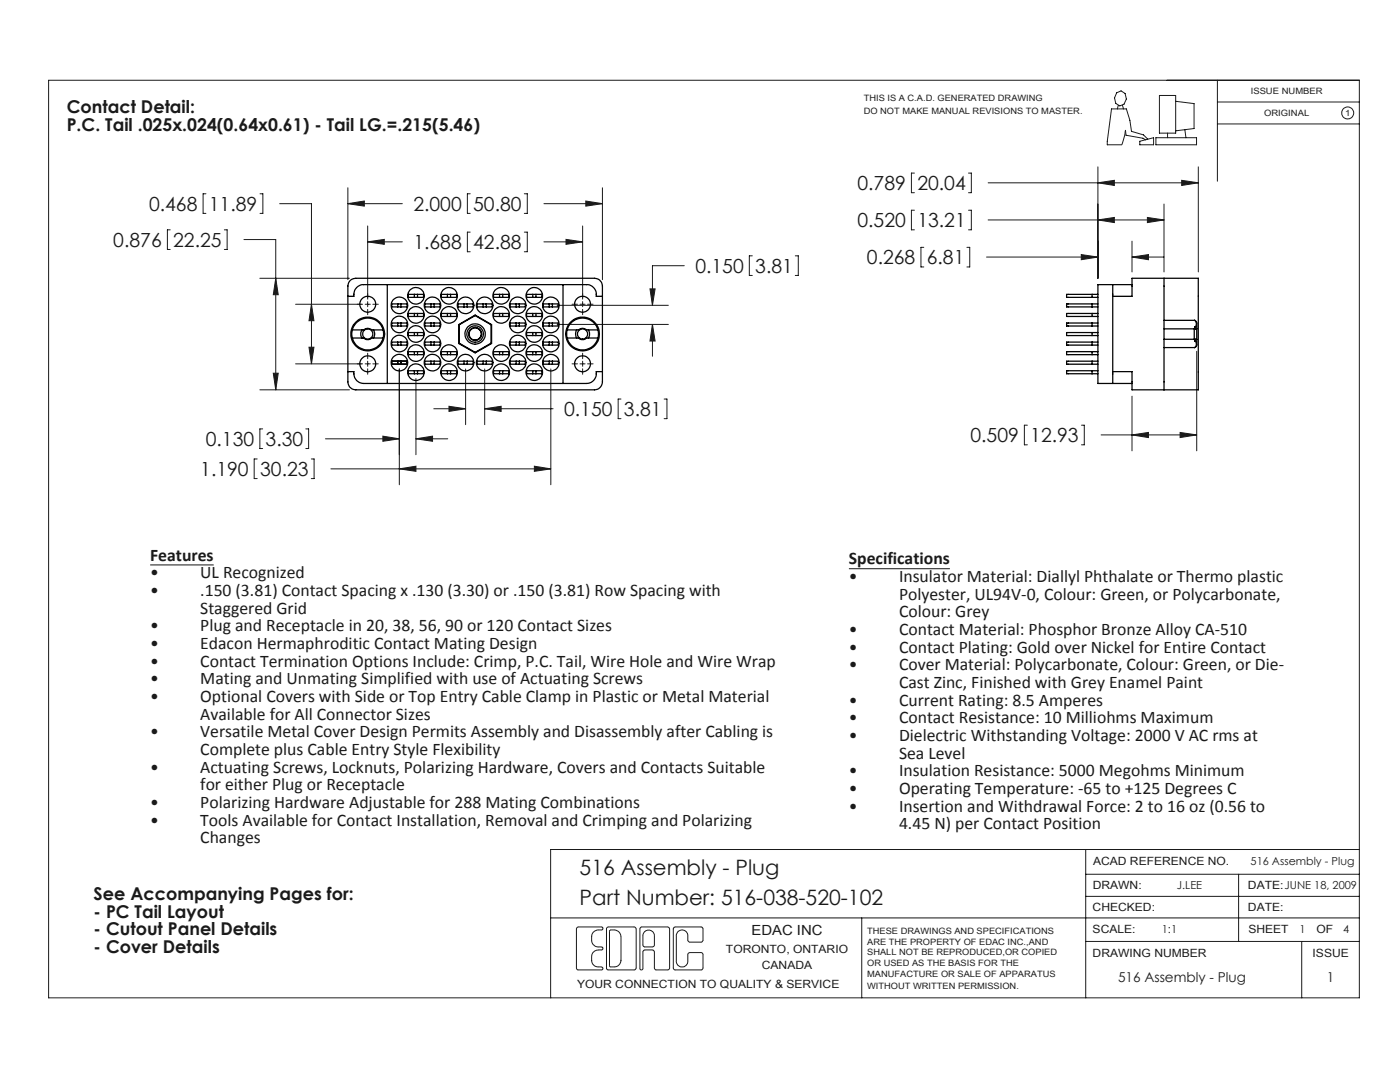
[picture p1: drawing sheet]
<svg xmlns="http://www.w3.org/2000/svg" width="279mm" height="216mm" viewBox="0 0 279 216" stroke-linecap="round" stroke-linejoin="round" font-family="sans-serif">
<g fill="none" stroke="#191924" stroke-width=".2">
<path d="M9.7 16h261.6v183.1h-261.6zM222.8 18.5l.9-.4 .8 .6 .3 1.1-.5 1-.8 .3-.8-.5-.3-1.1zM231.4 19.1h3.2v7.5h-3.2zM243 16v20.2M41.1 38.7h-.6v3.9h.6M51.9 38.7h.6v3.9h-.6M69.4 37.5v18.3M93.8 38.7h-.5v3.9h.5M104.6 38.7h.6v3.9h-.6M120.2 37.5v18.3M182.5 34.5h-.6v4h.6M193.3 34.5h.6v4h-.6"/>
<path d="M197.2 36.5h41.9M219.1 36.5l3.3-.5v1zM219.1 33.3v22.2M223.2 21.1l-.2 .6M224 21l.2 .7M227.5 28.2l2.7-.7v1.4h-2.7zM229.1 27.8l-.9-.9-2.4-.7-.3-2.2-.7-2.3h-3l-.8 7.2h2.9l.5-1.8 .2-1.1 .1 1 3.4 .6 .5 .3M230.7 27.5h8.1v1.4h-8.1zM233 26.6v.9M234.6 20.2l3.7 .5v4.9l-3.7 .5M235.8 36l3.3 .5-3.3 .5zM236.5 25.9l.2 1.6"/>
<path d="M239.1 33.3v21M243 20.4h28.3M243 24.7h28.3M34 45.9h-.6v3.9h.6M44.8 45.9h.5v3.9h-.5M48.7 47.8h6.3v30M51.9 55.5h17.8M55 55.5l.5 3.3h-1zM55.8 40.6h6.4v32M69.4 40.6h10.9M69.4 40.6l3.3-.5v1zM73.4 45.1v14.6"/>
<path d="M73.4 48.3h6.9M73.4 48.3l3.3-.5v1zM93.8 46.3h-.5v3.9h.5M104.6 46.3h.6v3.9h-.6M108.5 40.6h11.7M108.5 48.3h7.8M113 47.8l3.3 .5-3.3 .5zM116.3 45.1v14.6M116.9 40.1l3.3 .5-3.3 .5zM129.7 57.6h1l-.5 3.3zM136.6 53h-6.4v7.9M150.1 51h-.6v4h.6"/>
<path d="M158.7 51h.6v4h-.6M182.5 41.9h-.6v4h.6M184.4 49.4h-.6v3.9h.6M193 49.4h.5v3.9h-.5M193.3 41.9h.6v4h-.6M196.9 51.3h22.2M197.2 43.9h35.1M215.8 50.8l3.3 .5-3.3 .5zM219.1 43.9l3.3-.5v1zM225.9 48.1v6.2M225.9 51.3h6.4M225.9 51.3l3.3-.5v1z"/>
<path d="M229 43.4l3.3 .5-3.3 .5zM232.3 40.7v13.6M51.9 77.8h17.8M54.5 74.5h1l-.5 3.3zM59 60.7h13.4M59 72.6h13.4M61.7 69.3h1l-.5 3.3zM62.2 60.7l.5 3.3h-1zM72.9 60.7h1M72.9 72.6h1M73.4 60.2v1M73.4 61.7v1.1"/>
<path d="M73.4 70.5v1.1M73.4 72.1v1M73.4 73.6v1.1M74.4 60.7h1.1M74.4 72.6h1.1M79.7 73.6v23.1M83 75.5v15.2M92.9 73.6v11.1M96.7 73.6v11.1M109.9 73.6v23.1M111.2 60.9h22.2M111.2 64.7h22.2"/>
<path d="M114.2 60.7h1.1M114.2 72.6h1.1M115.7 60.7h1.1M115.7 72.6h1.1M116.3 60.2v1M116.3 61.7v1.1M116.3 70.5v1.1M116.3 72.1v1M116.3 73.6v1.1M117.3 60.7h1.1M117.3 72.6h1.1M123.9 79.6h-.5v3.9h.5"/>
<path d="M130.2 64.7v6.4M130.2 64.7l.5 3.4h-1zM132.5 79.6h.6v3.9h-.6M225.9 79.1v10.9M238.8 70.1v19.9M51.3 91.6h-.6v3.9h.6M52.4 85.6h-.5v3.9h.5M61 85.6h.6v3.9h-.6M62.1 91.6h.6v3.9h-.6M64.9 87.6h14.8M66 93.6h43.9M76.4 87l3.3 .6-3.3 .5z"/>
<path d="M79.7 93.6l3.3-.6v1.1zM83 87.6h6.4M83 87.6l3.3-.6v1.1zM86.6 81.6h6.3M89.6 81.1l3.3 .5-3.3 .5zM96.7 81.6h13.7M96.7 81.6l3.3-.5v1zM106.6 93l3.3 .6-3.3 .5zM205 84.8h-.6v4h.6M215.8 84.8h.6v4h-.6M219.7 86.8h19.1M225.9 86.8l3.3-.5v1z"/>
<path d="M235.5 86.3l3.3 .5-3.3 .5zM30 112.7h12.6M169.4 113.5h20.2M216.7 178.9h54.6M216.7 174.4h54.6M216.7 169.5v29.6M247.2 174.4v13.5M271.3 169.5h-161.4v29.6M109.9 183.2h161.4M118.1 186.9a1.32 1.32 0 0 1 1.4-1.3h.5a.3 .3 0 0 0 .3-.3 .3 .3 0 0 0-.3-.3h-4.6l-.3 .1-.1 8 .3 .4h4.7a.3 .3 0 0 0 .3-.3 .3 .3 0 0 0-.3-.3h-.5a1.32 1.32 0 0 1-1.4-1.3M118.1 186.8v.8a1.32 1.32 0 0 0 1.4 1.3h.5a.3 .3 0 0 1 .3 .3 .3 .3 0 0 1-.3 .3h-.5a1.38 1.38 0 0 0-1.4 1.4v.8M121.2 185h5.4l.3 .2 .1 7.9-.3 .4h-5.4l-.3-.2v-8.1z"/>
<path d="M123.9 191.6a1.38 1.38 0 0 1-1.3 1.3h-.8l-.2-.1v-7.1l.2-.1h.9a1.4 1.4 0 0 1 1.2 1.3v4.8M128.7 189.5l-.2 .1-.2 .3v3.4a.3 .3 0 0 1-.3 .2 .3 .3 0 0 1-.3-.2l.1-8.2 .3-.1h5.2l.3 .1v8.1l-.1 .2-.1 .1h-2.6l-.2-.3-.1-3.4-.3-.3h-1.5M128.7 188.9l-.3-.1-.1-.2v-1.9a1.15 1.15 0 0 1 1.2-1.1 1.15 1.15 0 0 1 1.1 1.1l-.1 2.1-.3 .1h-1.5M134.4 185.1l.3-.1h5.2l.3 .1 .1 2.5-.2 .3-2.5 .1-.3-.4v-.9a1.15 1.15 0 0 0-1.2-1.1 1.15 1.15 0 0 0-1.1 1.1v5.1a1.15 1.15 0 0 0 1.1 1.1 1.15 1.15 0 0 0 1.2-1.1v-1.4l.1-.2 .2-.1h2.5l.2 .3v2.8l-.2 .3h-5.4l-.3-.1zM172 183.2v15.9M216.7 187.9h54.6M259.8 187.9v11.2"/>
<circle cx="269" cy="22.5" r="1.19"/>
</g>
<path d="M69.4 40.6l3.3-.5v1zM116.9 40.1l3.3 .5-3.3 .5zM55 55.5l.5 3.3h-1zM54.5 74.5h1l-.5 3.3zM62.2 60.7l.5 3.3h-1zM61.7 69.3h1l-.5 3.3zM73.4 48.3l3.3-.5v1zM113 47.8l3.3 .5-3.3 .5zM79.7 93.6l3.3-.6v1.1zM106.6 93l3.3 .6-3.3 .5zM76.4 87l3.3 .6-3.3 .5zM83 87.6l3.3-.6v1.1zM89.6 81.1l3.3 .5-3.3 .5zM96.7 81.6l3.3-.5v1zM129.7 57.6h1l-.5 3.3zM130.2 64.7l.5 3.4h-1zM215.8 50.8l3.3 .5-3.3 .5zM225.9 51.3l3.3-.5v1zM229 43.4l3.3 .5-3.3 .5zM219.1 43.9l3.3-.5v1zM219.1 36.5l3.3-.5v1zM235.8 36l3.3 .5-3.3 .5zM235.5 86.3l3.3 .5-3.3 .5zM225.9 86.8l3.3-.5v1z" fill="#191924"/>
<g fill="none" stroke="#000" stroke-width=".25">
<path d="M69.4 59.1h1.2a2 2 0 0 1 1.9-2.3h44.6a1.98 1.98 0 0 1 1.9 2.3h1.2M70 55.9l1-.4h47.6a1.55 1.55 0 0 1 1.6 1.6v19.1a1.62 1.62 0 0 1-1.6 1.6h-47.6a1.62 1.62 0 0 1-1.6-1.6v-19.1l.2-.8zM77.3 56.8v19.7M82.7 59.3h.6M82.7 58.7h.6M82.7 58.7h-1.2v.6h1.2M82.7 58.7v.6M83.3 58.7h1.2v.6h-1.2M83.3 58.7v.6M89.3 59.3h.6M89.3 58.7h.6M89.3 58.7h-1.2v.6h1.2"/>
<path d="M89.3 58.7v.6M89.9 58.7h1.2v.6h-1.2M89.9 58.7v.6M99.7 59.3h.6M99.7 58.7h.6M99.7 58.7v.6M99.7 58.7h-1.2v.6h1.2M100.3 58.7v.6M100.3 58.7h1.3v.6h-1.3M106.3 59.3h.7M106.3 58.7h.7M106.3 58.7v.6"/>
<path d="M106.3 58.7h-1.2v.6h1.2M107 58.7v.6M107 58.7h1.2v.6h-1.2M112.4 56.8v19.7M217.9 58.7v.6M219.1 58.7h-6.2v.6h6.2M222.1 59.1h3.8v-3.6h13.2v22.3h-13.2v-3.6h-3.8M222.1 56.8v19.7M225.9 56.8h-6.8v19.7h6.8M232.3 55.5v22.3M69.4 74.2h1.2a2.05 2.05 0 0 0 1.9 2.3h44.6a1.99 1.99 0 0 0 1.9-2.3h1.2M70.3 65.8h2.3a1.15 1.15 0 0 1 1.6 0h2.2"/>
<path d="M70.3 65.8a3.2 3.2 0 0 1 3.1-2.3 3.2 3.2 0 0 1 3 2.3M70.3 67.5h2.3a1.15 1.15 0 0 0 1.6 0h2.2M70.3 67.5a3.2 3.2 0 0 0 3.1 2.3 3.2 3.2 0 0 0 3-2.3M70.3 65.8l-.1 .6 .1 1.1M72.2 65.8a1.46 1.46 0 0 0 0 1.7M74.5 65.8a1.38 1.38 0 0 1 0 1.7M76.4 65.8l.2 .6-.2 1.1M79.4 72.7h.6M79.4 72.1h.6M79.4 61.2h.6M79.4 60.6h.6M79.4 65.1h.6"/>
<path d="M79.4 64.5h.6M79.4 68.9h.6M79.4 68.3h.6M79.4 64.5h-1.2v.6h1.2M79.4 72.1h-1.2v.6h1.2M79.4 60.6h-1.2v.6h1.2M79.4 68.3h-1.2v.6h1.2M79.4 60.6v.6M79.4 64.5v.6M79.4 68.3v.6M79.4 72.1v.6M80 64.5h1.2v.6h-1.2"/>
<path d="M80 72.1h1.2v.6h-1.2M80 60.6h1.2v.6h-1.2M80 68.3h1.2v.6h-1.2M80 60.6v.6M80 64.5v.6M80 68.3v.6M80 72.1v.6M82.7 74.6h.6M82.7 74h.6M82.7 70.8h.6M82.7 70.2h.6M82.7 63.1h.6"/>
<path d="M82.7 62.5h.6M82.7 66.4h.6M82.7 67h.6M82.7 74h-1.2v.6h1.2M82.7 62.5h-1.2v.6h1.2M82.7 70.2h-1.2v.6h1.2M82.7 66.4h-1.2v.6h1.2M82.7 62.5v.6M82.7 66.4v.6M82.7 70.2v.6M82.7 74v.6M83.3 74h1.2v.6h-1.2"/>
<path d="M83.3 62.5h1.2v.6h-1.2M83.3 70.2h1.2v.6h-1.2M83.3 66.4h1.2v.6h-1.2M83.3 62.5v.6M83.3 66.4v.6M83.3 70.2v.6M83.3 74v.6M86 72.7h.6M86 72.1h.6M86 64.5h.6M86 65.1h.6M86 68.3h.6"/>
<path d="M86 68.9h.6M86 61.2h.6M86 60.6h.6M86 64.5h-1.2v.6h1.2M86 72.1h-1.2v.6h1.2M86 60.6h-1.2v.6h1.2M86 68.3h-1.2v.6h1.2M86 60.6v.6M86 64.5v.6M86 68.3v.6M86 72.1v.6M86.6 64.5h1.2v.6h-1.2"/>
<path d="M86.6 72.1h1.2v.6h-1.2M86.6 60.6h1.2v.6h-1.2M86.6 68.3h1.2v.6h-1.2M86.6 60.6v.6M86.6 64.5v.6M86.6 68.3v.6M86.6 72.1v.6M89.3 70.8h.6M89.3 70.2h.6M89.3 74.6h.6M89.3 74h.6M89.3 63.1h.6"/>
<path d="M89.3 62.5h.6M89.3 74h-1.2v.6h1.2M89.3 62.5h-1.2v.6h1.2M89.3 70.2h-1.2v.6h1.2M89.3 62.5v.6M89.3 70.2v.6M89.3 74v.6M89.9 74h1.2v.6h-1.2M89.9 62.5h1.2v.6h-1.2M89.9 70.2h1.2v.6h-1.2M89.9 62.5v.6M89.9 70.2v.6"/>
<path d="M89.9 74v.6M91.5 64.8l3.3-1.9 3.3 1.9v3.7l-3.3 1.9-3.3-1.9zM91.7 64.8l3.1-1.8 3.2 1.8v3.7l-3.2 1.8-3.1-1.8zM92.6 61.2h.6M92.6 60.6h.6M92.6 72.7h.6M92.6 72.1h.6M92.6 72.1h-1.2v.6h1.2M92.6 60.6h-1.2v.6h1.2M92.6 60.6v.6M92.6 72.1v.6M93.2 72.1h1.2v.6h-1.2"/>
<path d="M93.2 60.6h1.2v.6h-1.2M93.2 60.6v.6M93.2 72.1v.6M96.4 72.1h.6M96.4 72.7h.6M96.4 61.2h.6M96.4 60.6h.6M96.4 72.1h-1.2v.6h1.2M96.4 60.6h-1.2v.6h1.2M96.4 60.6v.6M96.4 72.1v.6M97 72.1h1.2v.6h-1.2"/>
<path d="M97 60.6h1.2v.6h-1.2M97 60.6v.6M97 72.1v.6M99.7 62.5h.6M99.7 63.1h.6M99.7 74.6h.6M99.7 74h.6M99.7 70.8h.6M99.7 70.2h.6M99.7 74h-1.2v.6h1.2M99.7 62.5h-1.2v.6h1.2M99.7 62.5v.6"/>
<path d="M99.7 70.2v.6M99.7 74v.6M99.7 70.2h-1.2v.6h1.2M100.3 74h1.3v.6h-1.3M100.3 62.5h1.3v.6h-1.3M100.3 62.5v.6M100.3 70.2v.6M100.3 74v.6M100.3 70.2h1.3v.6h-1.3M103 64.5h.6M103 65.1h.6M103 60.6h.6"/>
<path d="M103 61.2h.6M103 68.9h.6M103 68.3h.6M103 72.7h.6M103 72.1h.6M103 60.6v.6M103 64.5v.6M103 68.3v.6M103 72.1v.6M103 60.6h-1.2v.6h1.2M103 64.5h-1.2v.6h1.2M103 68.3h-1.2v.6h1.2"/>
<path d="M103 72.1h-1.2v.6h1.2M103.6 60.6v.6M103.6 64.5v.6M103.6 68.3v.6M103.6 72.1v.6M103.6 64.5h1.2v.6h-1.2M103.6 60.6h1.2v.6h-1.2M103.6 68.3h1.2v.6h-1.2M103.6 72.1h1.2v.6h-1.2M106.3 74h.7M106.3 74.6h.7M106.3 62.5h.7"/>
<path d="M106.3 63.1h.7M106.3 70.2h.7M106.3 70.8h.7M106.3 67h.7M106.3 66.4h.7M106.3 62.5v.6M106.3 66.4v.6M106.3 70.2v.6M106.3 74v.6M106.3 62.5h-1.2v.6h1.2M106.3 66.4h-1.2v.6h1.2M106.3 70.2h-1.2v.6h1.2"/>
<path d="M106.3 74h-1.2v.6h1.2M107 62.5v.6M107 66.4v.6M107 70.2v.6M107 74v.6M107 74h1.2v.6h-1.2M107 62.5h1.2v.6h-1.2M107 66.4h1.2v.6h-1.2M107 70.2h1.2v.6h-1.2M109.6 72.1h.6M109.6 72.7h.6M109.6 64.5h.6"/>
<path d="M109.6 65.1h.6M109.6 68.9h.6M109.6 68.3h.6M109.6 61.2h.6M109.6 60.6h.6M109.6 64.5h-1.2v.6h1.2M109.6 60.6v.6M109.6 64.5v.6M109.6 68.3v.6M109.6 72.1v.6M109.6 60.6h-1.2v.6h1.2M109.6 68.3h-1.2v.6h1.2"/>
<path d="M109.6 72.1h-1.2v.6h1.2M110.2 64.5h1.2v.6h-1.2M110.2 60.6v.6M110.2 64.5v.6M110.2 68.3v.6M110.2 72.1v.6M110.2 72.1h1.2v.6h-1.2M110.2 60.6h1.2v.6h-1.2M110.2 68.3h1.2v.6h-1.2M113.2 65.8h2.3a1.15 1.15 0 0 1 1.6 0h2.2M113.2 65.8a3.2 3.2 0 0 1 3.1-2.3 3.2 3.2 0 0 1 3 2.3M113.2 65.8v1.7"/>
<path d="M113.2 67.5h2.3a1.15 1.15 0 0 0 1.6 0h2.2M113.2 67.5a3.2 3.2 0 0 0 3.1 2.3 3.2 3.2 0 0 0 3-2.3M115.1 65.8a1.46 1.46 0 0 0 0 1.7M117.4 65.8a1.46 1.46 0 0 1 0 1.7M119.3 65.8l.2 .8-.2 .9M217.9 60.6v.6M217.9 62.5v.6M217.9 64.5v.6M217.9 66.4v.6M217.9 68.3v.6M217.9 70.2v.6M217.9 72.1v.6"/>
<path d="M217.9 74v.6M219.1 72.1h-6.2v.6h6.2M219.1 64.5h-6.2v.6h6.2M219.1 74h-6.2v.6h6.2M219.1 62.5h-6.2v.6h6.2M219.1 70.2h-6.2v.6h6.2M219.1 68.3h-6.2v.6h6.2M219.1 66.4h-6.2v.6h6.2M219.1 60.6h-6.2v.6h6.2M232.3 63.9h6.1M232.3 67.7h6.3M232.3 65.6h6.3"/>
<path d="M238.3 65.6v2.1M238.4 63.9a1.18 1.18 0 0 1 .4 1.4v.3M238.4 63.9a.88 .88 0 0 1 0 1.4l.2 .3M238.6 67.7l-.2 .3a.86 .86 0 0 1 0 1.4h-6.1M238.6 67.7h.2M238.6 65.6h.2M238.8 67.7v.7a.83 .83 0 0 1-.4 1M238.8 65.6v2.1"/>
<circle cx="83" cy="59" r="1.65"/>
<circle cx="89.6" cy="59" r="1.65"/>
<circle cx="100" cy="59" r="1.65"/>
<circle cx="106.6" cy="59" r="1.65"/>
<circle cx="73.4" cy="66.6" r="1.03"/>
<circle cx="73.4" cy="72.6" r="1.58"/>
<circle cx="73.4" cy="66.6" r="3.4"/>
<circle cx="73.4" cy="60.7" r="1.57"/>
<circle cx="79.7" cy="60.9" r="1.65"/>
<circle cx="79.7" cy="68.6" r="1.65"/>
<circle cx="79.7" cy="72.4" r="1.65"/>
<circle cx="79.7" cy="64.8" r="1.65"/>
<circle cx="83" cy="74.3" r="1.65"/>
<circle cx="83" cy="62.8" r="1.65"/>
<circle cx="83" cy="70.5" r="1.65"/>
<circle cx="83" cy="66.7" r="1.65"/>
<circle cx="86.3" cy="60.9" r="1.65"/>
<circle cx="86.3" cy="68.6" r="1.65"/>
<circle cx="86.3" cy="72.4" r="1.65"/>
<circle cx="86.3" cy="64.8" r="1.65"/>
<circle cx="89.6" cy="62.8" r="1.65"/>
<circle cx="89.6" cy="74.3" r="1.65"/>
<circle cx="89.6" cy="70.5" r="1.65"/>
<circle cx="92.9" cy="60.9" r="1.66"/>
<circle cx="92.9" cy="72.4" r="1.66"/>
<circle cx="94.8" cy="66.6" r="1.65"/>
<circle cx="94.8" cy="66.6" r="1.21"/>
<circle cx="94.8" cy="66.7" r="2.03"/>
<circle cx="94.8" cy="66.6" r="1.3"/>
<circle cx="96.7" cy="60.9" r="1.66"/>
<circle cx="96.7" cy="72.4" r="1.66"/>
<circle cx="100" cy="62.8" r="1.65"/>
<circle cx="100" cy="74.3" r="1.65"/>
<circle cx="100" cy="70.5" r="1.65"/>
<circle cx="103.3" cy="60.9" r="1.65"/>
<circle cx="103.3" cy="68.6" r="1.65"/>
<circle cx="103.3" cy="72.4" r="1.65"/>
<circle cx="103.3" cy="64.8" r="1.65"/>
<circle cx="106.6" cy="62.8" r="1.65"/>
<circle cx="106.6" cy="74.3" r="1.65"/>
<circle cx="106.6" cy="70.5" r="1.65"/>
<circle cx="106.6" cy="66.7" r="1.65"/>
<circle cx="109.9" cy="60.9" r="1.65"/>
<circle cx="109.9" cy="68.6" r="1.65"/>
<circle cx="109.9" cy="72.4" r="1.65"/>
<circle cx="109.9" cy="64.8" r="1.65"/>
<circle cx="116.3" cy="66.6" r="3.4"/>
<circle cx="116.3" cy="66.7" r="1"/>
<circle cx="116.3" cy="60.7" r="1.57"/>
<circle cx="116.3" cy="72.6" r="1.58"/>
</g>
<g font-size="4.2" fill="#191924">
<text x="115.7" y="174.7">516 Assembly - Plug</text>
<text x="115.7" y="180.6">Part Number: 516-038-520-102</text>
</g>
<g font-size="3.9" fill="#191924">
<text x="171.1" y="37.9">0.789</text>
<text x="183.1" y="37.9">20.04</text>
<text x="29.7" y="42.1">0.468</text>
<text x="41.7" y="42.1">11.89</text>
<text x="82.5" y="42.1">2.000</text>
<text x="94.4" y="42.1">50.80</text>
<text x="171.1" y="45.3">0.520</text>
<text x="183.1" y="45.3">13.21</text>
<text x="22.6" y="49.2">0.876</text>
<text x="34.6" y="49.2">22.25</text>
<text x="82.5" y="49.7">1.688</text>
<text x="94.4" y="49.7">42.88</text>
<text x="173" y="52.8">0.268</text>
<text x="185" y="52.8">6.81</text>
<text x="138.8" y="54.5">0.150</text>
<text x="150.7" y="54.5">3.81</text>
<text x="112.6" y="83">0.150</text>
<text x="124.5" y="83">3.81</text>
<text x="41.1" y="89">0.130</text>
<text x="53" y="89">3.30</text>
<text x="193.7" y="88.2">0.509</text>
<text x="205.6" y="88.2">12.93</text>
<text x="40" y="95">1.190</text>
<text x="51.9" y="95">30.23</text>
</g>
<g font-size="3.5" fill="#191924">
<text x="13.3" y="22.6">Contact Detail:</text>
<text x="13.3" y="26.1">P.C. Tail .025x.024(0.64x0.61) - Tail LG.=.215(5.46)</text>
<text x="30" y="111.8">Features</text>
<text x="169.4" y="112.6">Specifications</text>
<text x="30" y="115.4">•</text>
<text x="30" y="118.9">•</text>
<text x="40" y="115.4">UL Recognized</text>
<text x="40" y="118.9">.150 (3.81) Contact Spacing x .130 (3.30) or .150 (3.81) Row Spacing with</text>
<text x="169.4" y="116.1">•</text>
<text x="179.4" y="116.1">Insulator Material: Diallyl Phthalate or Thermo plastic</text>
<text x="179.4" y="119.7">Polyester, UL94V-0, Colour: Green, or Polycarbonate,</text>
<text x="30" y="126">•</text>
<text x="40" y="122.4">Staggered Grid</text>
<text x="40" y="126">Plug and Receptacle in 20, 38, 56, 90 or 120 Contact Sizes</text>
<text x="179.4" y="123.2">Colour: Grey</text>
<text x="30" y="129.5">•</text>
<text x="40" y="129.5">Edacon Hermaphroditic Contact Mating Design</text>
<text x="169.4" y="126.7">•</text>
<text x="169.4" y="130.2">•</text>
<text x="179.4" y="126.7">Contact Material: Phosphor Bronze Alloy CA-510</text>
<text x="179.4" y="130.2">Contact Plating: Gold over Nickel for Entire Contact</text>
<text x="30" y="133">•</text>
<text x="30" y="136.5">•</text>
<text x="40" y="133">Contact Termination Options Include: Crimp, P.C. Tail, Wire Hole and Wire Wrap</text>
<text x="40" y="136.5">Mating and Unmating Simplified with use of Actuating Screws</text>
<text x="169.4" y="133.8">•</text>
<text x="179.4" y="133.8">Cover Material: Polycarbonate, Colour: Green, or Die-</text>
<text x="179.4" y="137.3">Cast Zinc, Finished with Grey Enamel Paint</text>
<text x="30" y="140.1">•</text>
<text x="40" y="140.1">Optional Covers with Side or Top Entry Cable Clamp in Plastic or Metal Material</text>
<text x="40" y="143.6">Available for All Connector Sizes</text>
<text x="169.4" y="140.8">•</text>
<text x="179.4" y="140.8">Current Rating: 8.5 Amperes</text>
<text x="30" y="147.1">•</text>
<text x="40" y="147.1">Versatile Metal Cover Design Permits Assembly and Disassembly after Cabling is</text>
<text x="169.4" y="144.3">•</text>
<text x="169.4" y="147.9">•</text>
<text x="179.4" y="144.3">Contact Resistance: 10 Milliohms Maximum</text>
<text x="179.4" y="147.9">Dielectric Withstanding Voltage: 2000 V AC rms at</text>
<text x="30" y="154.2">•</text>
<text x="40" y="150.6">Complete plus Cable Entry Style Flexibility</text>
<text x="40" y="154.2">Actuating Screws, Locknuts, Polarizing Hardware, Covers and Contacts Suitable</text>
<text x="169.4" y="154.9">•</text>
<text x="179.4" y="151.4">Sea Level</text>
<text x="179.4" y="154.9">Insulation Resistance: 5000 Megohms Minimum</text>
<text x="30" y="161.2">•</text>
<text x="40" y="157.7">for either Plug or Receptacle</text>
<text x="40" y="161.2">Polarizing Hardware Adjustable for 288 Mating Combinations</text>
<text x="169.4" y="158.5">•</text>
<text x="169.4" y="162">•</text>
<text x="179.4" y="158.5">Operating Temperature: -65 to +125 Degrees C</text>
<text x="179.4" y="162">Insertion and Withdrawal Force: 2 to 16 oz (0.56 to</text>
<text x="30" y="164.8">•</text>
<text x="40" y="164.8">Tools Available for Contact Installation, Removal and Crimping and Polarizing</text>
<text x="179.4" y="165.5">4.45 N) per Contact Position</text>
<text x="40" y="168.3">Changes</text>
<text x="18.7" y="179.6">See Accompanying Pages for:</text>
<text x="18.7" y="183.1">- PC Tail Layout</text>
<text x="18.7" y="186.6">- Cutout Panel Details</text>
<text x="18.7" y="190.2">- Cover Details</text>
</g>
<text font-size="2.8" fill="#191924" x="150" y="186.5">EDAC INC</text>
<g font-size="2.7" fill="#191924">
<text x="223.1" y="196">516 Assembly - Plug</text>
<text x="264.8" y="196">1</text>
</g>
<g font-size="2.3" fill="#191924">
<text x="218.1" y="172.5">ACAD REFERENCE NO.</text>
<text x="218.1" y="177.4">DRAWN:</text>
<text x="249.1" y="177.4">DATE:JUNE 18, 2009</text>
<text x="218.1" y="181.9">CHECKED:</text>
<text x="249.1" y="181.9">DATE:</text>
<text x="144.9" y="190.1">TORONTO, ONTARIO</text>
<text x="218.1" y="186.2">SCALE:</text>
<text x="218.1" y="190.9">DRAWING NUMBER</text>
<text x="249.2" y="186.2">SHEET</text>
<text x="262" y="190.9">ISSUE</text>
<text x="262.7" y="186.2">OF</text>
<text x="115.2" y="197.1">YOUR CONNECTION TO QUALITY &amp; SERVICE</text>
<text x="152.1" y="193.4">CANADA</text>
</g>
<g font-size="2.2" fill="#191924">
<text x="249.6" y="172.6">516 Assembly - Plug</text>
<text x="234.9" y="177.4">J.LEE</text>
<text x="231.9" y="186.2">1:1</text>
<text x="259.3" y="186.2">1</text>
<text x="268" y="186.2">4</text>
</g>
<g font-size="1.7" fill="#191924">
<text x="172.4" y="20.3">THIS IS A C.A.D. GENERATED DRAWING</text>
<text x="172.4" y="22.7">DO NOT MAKE MANUAL REVISIONS TO MASTER.</text>
<text x="249.6" y="18.8">ISSUE NUMBER</text>
<text x="252.3" y="23.1">ORIGINAL</text>
<text x="268.5" y="23.1">1</text>
<text x="173.1" y="186.3">THESE DRAWINGS AND SPECIFICATIONS</text>
<text x="173.1" y="188.5">ARE THE PROPERTY OF EDAC INC.,AND</text>
<text x="173.1" y="190.5">SHALL NOT BE REPRODUCED,OR COPIED</text>
<text x="173.1" y="192.7">OR USED AS THE BASIS FOR THE</text>
<text x="173.1" y="194.9">MANUFACTURE OR SALE OF APPARATUS</text>
<text x="173.1" y="197.3">WITHOUT WRITTEN PERMISSION.</text>
</g>
</svg>
